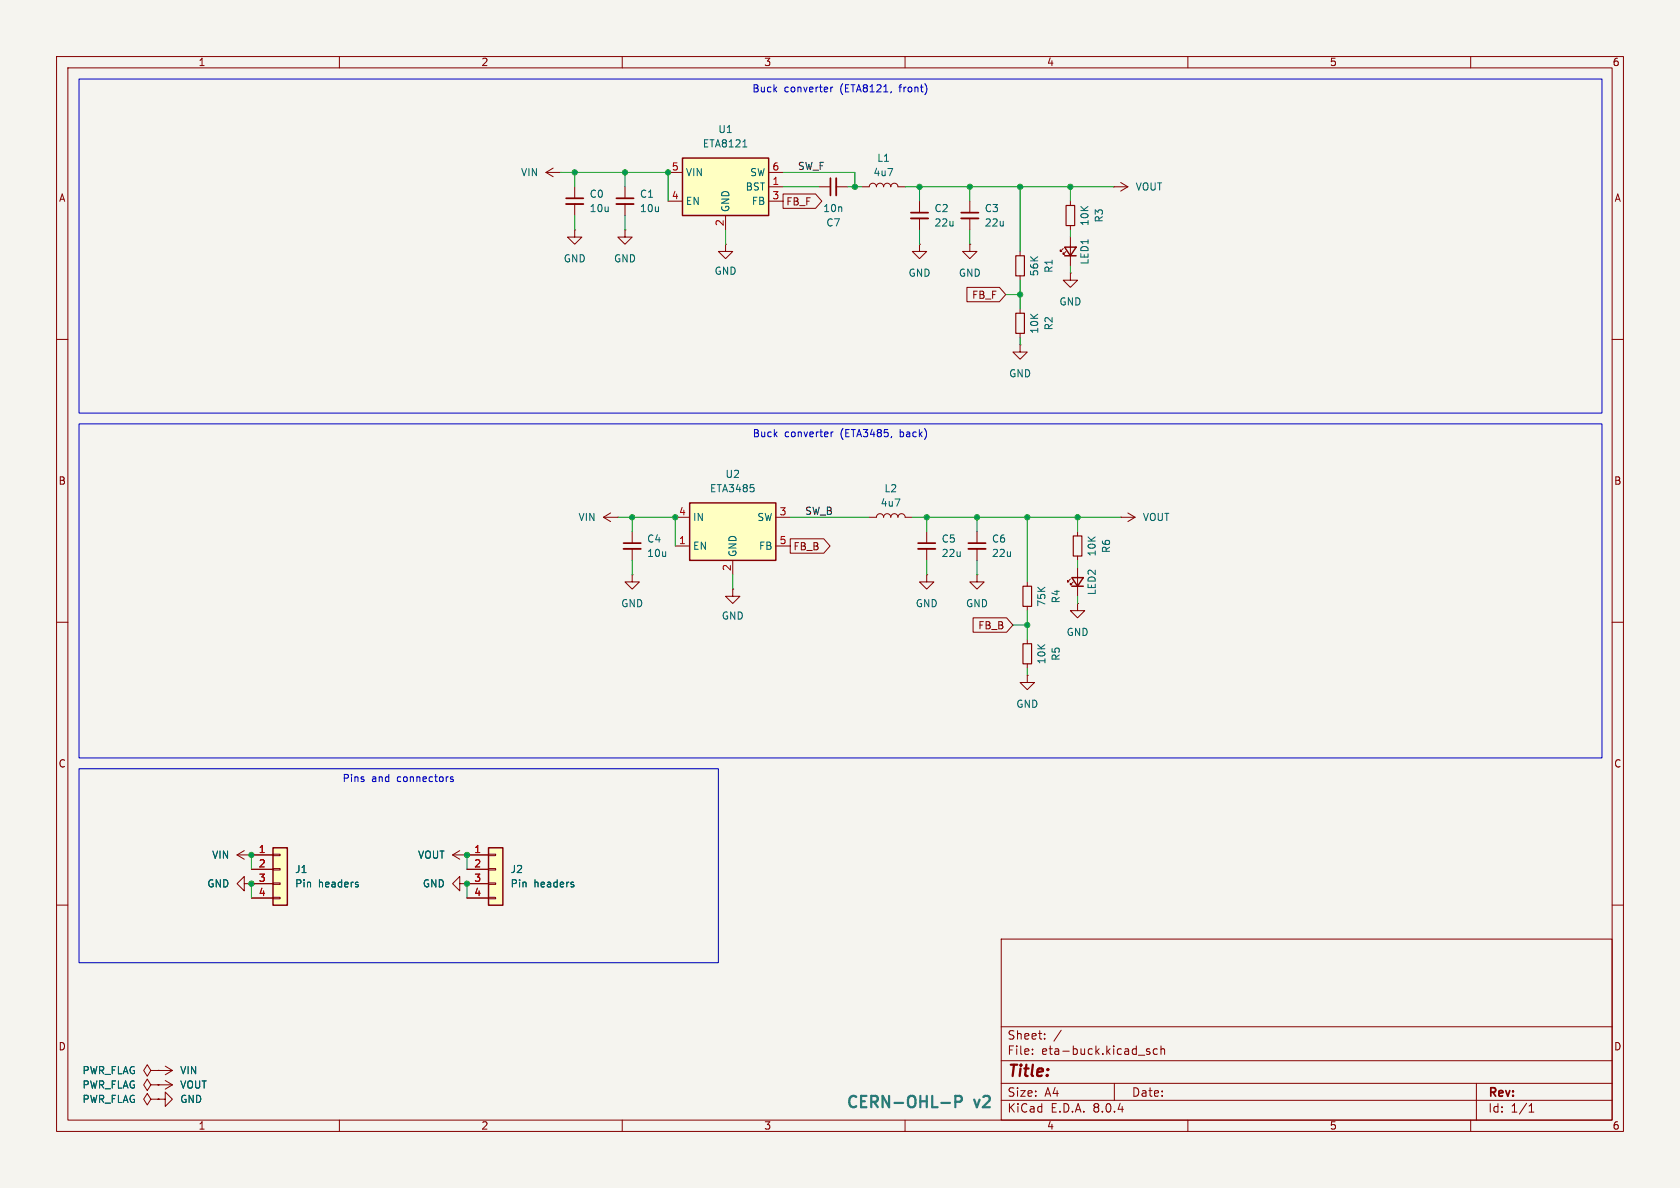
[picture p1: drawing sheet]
<svg xmlns="http://www.w3.org/2000/svg" width="297mm" height="210mm" viewBox="0 0 297 210" stroke-linecap="round" stroke-linejoin="round" font-family="sans-serif">
<path d="M0 0h297v210h-297z" fill="#f5f4ef" stroke="#f5f4ef" stroke-width=".18"/>
<g fill="none" stroke="#840000" stroke-width=".18">
<path d="M10 10h277v190h-277zM12 12h273v186h-273zM60 10v2M110 10v2M160 10v2M210 10v2M260 10v2M189.2 35.6v.7M189.2 39.9v.7M10 60h2M285 60h2M172.7 94v2"/>
<path d="M172.7 97v2.1M10 110h2M163.8 101.6v1.3h1.3l-1.3 1.2-1.2-1.2h1.2M163.8 101.6h.1M172.7 101.6v1.3h1.3l-1.3 1.2-1.3-1.2h1.3M172.7 101.6h.1M285 110h2M10 160h2M81.3 156.2v1.3l-1.3-1.3 1.3-1.3v1.3h1.2M82.5 156.2h.1M285 160h2M177 166h108v32h-108z"/>
<path d="M26.7 191.8l-.7-1-.6 1 .6 1 .7-1h1.2M26.7 189.2l-.7-1-.6 1 .6 1 .7-1h1.2M26.7 194.3l-.7-1-.6 1 .6 1 .7-1h1.2M27.9 191.8h.1M27.9 194.3h1.3v-1.3l1.3 1.3-1.3 1.3v-1.3M27.9 194.3h.1M27.9 189.2h.1M27.9 191.8h2.6M27.9 189.2h2.6M29.2 191l1.3 .8M29.2 188.5l1.3 .7M30.5 191.8l-1.3 .7"/>
<path d="M30.5 189.2l-1.3 .8M60 198v2M110 198v2M160 198v2M177 194.5h108M177 191.5h108M177 187.5h108M177 181.5h108M182.5 186.3v.1M182.5 185.5v.1M184.7 183.6v.1M184.7 182.8v.1"/>
<path d="M187.6 182.1l-1.3 2M197 191.5v3M203.2 185.5l-.3-.1-.2 .2v.2l.5 .2v.3h-.5M204.6 185.5l-.4-.1-.3 .3v.4l.1 .2h.6M205.2 185.5l.3-.1 .3 .1 .1 .9M205.2 184.9v1.5M210 198v2M260 198v2M261 191.5v6.5M270.3 196.6h.9M270.3 195.5l.4-.4v1.5"/>
</g>
<path d="M188.5 36.3h1.5v3.6h-1.5z" fill="none" stroke="#840000" stroke-width=".2"/>
<path d="M171.2 97h3" fill="none" stroke="#840000" stroke-width=".33"/>
<path d="M171.2 96h3" fill="none" stroke="#840000" stroke-width=".3"/>
<path d="M86.4 149.9h2.5v10.1h-2.5z" fill="#ffffc2"/>
<g fill="none" stroke="#840000" stroke-width=".18">
<path d="M171.4 43.2v1.3h1.3l-1.3 1.2-1.2-1.2h1.2M171.4 43.2h.1M111.8 94v2M111.8 97v2.1M163.8 94v2M163.8 97v2.1M111.8 101.6v1.3h1.2l-1.2 1.2-1.3-1.2h1.3M111.8 101.6h.1M129.5 104.1v1.3h1.3l-1.3 1.3-1.2-1.3h1.2M129.5 104.1h.1M80 151.1h6.4M80 151.1l1.3 .8"/>
<path d="M81.3 150.4l-1.3 .7M82.5 151.1h.1M82.5 153.7h3.9M82.5 156.2h3.9M82.5 158.8h3.9M86.4 158.6h1.2v.3h-1.2zM86.4 156.1h1.2v.2h-1.2zM86.4 153.5h1.2v.3h-1.2zM86.4 151h1.2v.3h-1.2z"/>
</g>
<path d="M86.4 149.9h2.5v10.1h-2.5z" fill="none" stroke="#840000" stroke-width=".25"/>
<path d="M101.3 156.4l.2 .1-.2 .3M101.3 155.9l.1 .1" fill="none" stroke="#006464" stroke-width=".18"/>
<path d="M110.2 97h3.1M162.3 97h3.1" fill="none" stroke="#840000" stroke-width=".33"/>
<path d="M110.2 96h3.1M162.3 96h3.1" fill="none" stroke="#840000" stroke-width=".3"/>
<path d="M48.3 149.9h2.5v10.1h-2.5z" fill="#ffffc2"/>
<g fill="none" stroke="#840000" stroke-width=".18">
<path d="M101.6 33v2.1M101.6 36.1v2M110.5 33v2.1M110.5 36.1v2M144.8 33h2M147.8 33h2.1M152.4 33h1.3a.64 .64 0 0 1 .6-.6 .64 .64 0 0 1 .6 .6 .64 .64 0 0 1 .7-.6 .64 .64 0 0 1 .6 .6 .64 .64 0 0 1 .6-.6 .64 .64 0 0 1 .7 .6 .64 .64 0 0 1 .6-.6 .64 .64 0 0 1 .6 .6h1.3M162.6 35.6v2M162.6 38.6v2M171.4 35.6v2M171.4 38.6v2M196.8 33h.1"/>
<path d="M196.8 33h2.6M198.1 32.3l1.3 .7M199.4 33l-1.3 .8M101.6 40.6v1.3h1.3l-1.3 1.3-1.3-1.3h1.3M101.6 40.6h.1M110.5 40.6v1.3h1.3l-1.3 1.3-1.3-1.3h1.3M110.5 40.6h.1M128.3 43.2v1.3h1.2l-1.2 1.2-1.3-1.2h1.3M128.3 43.2h.1M162.6 43.2v1.3h1.2l-1.2 1.2-1.3-1.2h1.3M162.6 43.2h.1M180.3 44.5v.7"/>
<path d="M180.3 48.8v.7M188 43.9l-.5 .6v-.3v.3h.2M188.5 44.5l-.5 .5v-.3v.3h.2M189.2 48.3v1.2h1.3l-1.3 1.3-1.2-1.3h1.2M189.2 48.3h.1M189.2 41.9v5.1M180.3 61v1.2h1.3l-1.3 1.3-1.2-1.3h1.2M180.3 61h.1M106.7 91.4h2.5M106.7 91.4l1.2 .8M107.9 90.7l-1.2 .7M109.2 91.4h.1"/>
<path d="M153.7 91.4h1.2a.64 .64 0 0 1 .7-.6 .64 .64 0 0 1 .6 .6 .64 .64 0 0 1 .6-.6 .64 .64 0 0 1 .7 .6 .64 .64 0 0 1 .6-.6 .64 .64 0 0 1 .6 .6 .64 .64 0 0 1 .7-.6 .64 .64 0 0 1 .6 .6h1.3M190.5 94v.7M190.5 98.3v.8M198.1 91.4h.1M198.1 91.4h2.6M199.4 90.7l1.3 .7M200.7 91.4l-1.3 .8M181.6 119.4v1.3h1.3l-1.3 1.2-1.3-1.2h1.3M181.6 119.4h.1M181.6 102.9v.7M181.6 107.2v.8M181.6 113v.8"/>
<path d="M181.6 117.3v.8M189.2 102.4l-.5 .5v-.3v.3h.3M189.7 102.9l-.5 .5v-.3v.3h.3M190.5 106.7v1.3h1.3l-1.3 1.2-1.3-1.2h1.3M190.5 106.7h.1M190.5 100.3v5.1M41.9 151.1h6.4M41.9 151.1l1.3 .8M43.2 156.2v1.3l-1.3-1.3 1.3-1.3v1.3h1.2M43.2 150.4l-1.3 .7M44.4 156.2h.1M44.4 151.1h.1"/>
<path d="M44.4 153.7h3.9M44.4 156.2h3.9M44.4 158.8h3.9M48.3 158.6h1.2v.3h-1.2zM48.3 156.1h1.2v.2h-1.2zM48.3 153.5h1.2v.3h-1.2zM48.3 151h1.2v.3h-1.2z"/>
</g>
<path d="M188.2 43.7h2l-1 1.5zM188.2 45.2h2M189.5 102.1h2l-1 1.5zM189.5 103.6h2M48.3 149.9h2.5v10.1h-2.5z" fill="none" stroke="#840000" stroke-width=".25"/>
<path d="M63.2 156.4l.2 .1-.2 .3M63.2 155.9l.1 .1" fill="none" stroke="#006464" stroke-width=".18"/>
<path d="M100.1 36.1h3M109 36.1h3M147.8 31.5v3M161 38.6h3.1M169.9 38.6h3.1" fill="none" stroke="#840000" stroke-width=".33"/>
<path d="M100.1 35.1h3M109 35.1h3M146.8 31.5v3M161 37.6h3.1M169.9 37.6h3.1" fill="none" stroke="#840000" stroke-width=".3"/>
<path d="M179.6 45.2h1.5v3.6h-1.5zM189.7 94.7h1.6v3.6h-1.6zM180.8 103.6h1.6v3.6h-1.6zM180.8 113.8h1.6v3.5h-1.6z" fill="none" stroke="#840000" stroke-width=".2"/>
<path d="M120.6 27.9h15.3v10.2h-15.3z" fill="#ffffc2"/>
<path d="M120.6 27.9h15.3v10.2h-15.3z" fill="none" stroke="#840000" stroke-width=".25"/>
<path d="M118.1 35.6h2.5M118.1 30.5h2.5M128.3 38.1v2.5M135.9 33h2.5M135.9 35.6h2.5M135.9 30.5h2.5M180.3 54.6v.8M180.3 58.9v.8" fill="none" stroke="#840000" stroke-width=".18"/>
<path d="M131.3 26h.7" fill="none" stroke="#006464" stroke-width=".18"/>
<path d="M179.6 55.4h1.5v3.5h-1.5z" fill="none" stroke="#840000" stroke-width=".2"/>
<path d="M121.9 88.9h15.3v10.2h-15.3z" fill="#ffffc2"/>
<path d="M121.9 88.9h15.3v10.2h-15.3z" fill="none" stroke="#840000" stroke-width=".25"/>
<g fill="none" stroke="#840000" stroke-width=".18">
<path d="M96.5 30.5l1.3 .7M96.5 30.5h2.6M97.8 29.7l-1.3 .8M99.1 30.5h.1M138.4 34.3h5.8l1.1 1.3-1.1 1.2h-5.8zM170.9 50.8h5.8l1.1 1.3-1.1 1.2h-5.8zM119.4 96.5h2.5M119.4 91.4h2.5M129.5 99.1v2.5M137.2 96.5h2.5M137.2 91.4h2.5M139.7 95.2h5.9l1.1 1.3-1.1 1.3h-5.9z"/>
<path d="M172 109.2h6l1.1 1.3-1.1 1.3h-6zM44.4 156.2h.1M44.4 151.1h.1M44.4 151.1h3.9M44.4 153.7h3.9M44.4 156.2h3.9M44.4 158.8h3.9M82.5 156.2h.1M82.5 151.1h.1M82.5 151.1h3.9M82.5 153.7h3.9M82.5 156.2h3.9"/>
<path d="M82.5 158.8h3.9M27.9 191.8h.1M27.9 194.3h.1M27.9 189.2h.1"/>
</g>
<path d="M166.4 195h1.5M168.9 194.8h.8a.54 .54 0 0 0 .4-.5 .54 .54 0 0 0-.4-.6h-.8v2" fill="none" stroke="#0099b0" stroke-width=".4"/>
<path d="M14 14h269.2v59h-269.2zM146.9 15.4v.8M147.2 15.4l-.3 .2M157.6 16.2l-.1 .2M14 74.9h269.2v59.1h-269.2zM146.9 76.4v.8M147.3 76.4l-.4 .2M157.6 77.1v.2M14 135.9h113v34.3h-113zM80.1 137.4l-.3-.1-.2 .2 .1 .2 .4 .1v.3h-.5" fill="none" stroke="#0000c2" stroke-width=".18"/>
<g fill="none" stroke="#009600" stroke-width=".18">
<path d="M99.1 30.5h19v5.1M101.6 30.5v2.5M101.6 38.1v2.5M110.5 30.5v2.5M110.5 38.1v2.5M138.4 33h6.4M138.4 30.5h12.7v2.5M149.9 33h2.5M160 33h36.8M162.6 33v2.6M171.4 33v2.6M180.3 33v11.5"/>
<path d="M189.2 33v2.6M128.3 40.6v2.6M162.6 40.6v2.6M171.4 40.6v2.6M177.8 52.1h2.5M180.3 49.5v5.1M180.3 59.7v1.3M189.2 40.6v1.3M189.2 47v1.3M109.2 91.4h10.2v5.1M111.8 91.4v2.6M111.8 99.1v2.5"/>
<path d="M139.7 91.4h14M161.3 91.4h36.8M163.8 91.4v2.6M163.8 99.1v2.5M172.7 91.4v2.6M172.7 99.1v2.5M181.6 91.4v11.5M190.5 91.4v2.6M190.5 99.1v1.2M129.5 101.6v2.5M179.1 110.5h2.5M181.6 108v5"/>
<path d="M181.6 118.1v1.3M190.5 105.4v1.3M44.4 151.1v2.6M44.4 156.2v2.6M82.5 151.1v2.6M82.5 156.2v2.6"/>
</g>
<path d="M63.2 156.4l.2 .1-.2 .3M63.2 155.9l.1 .1M101.3 156.4l.2 .1-.2 .3M101.3 155.9l.1 .1" fill="none" stroke="#006464" stroke-width=".18"/>
<g fill="#009600" stroke="#009600" stroke-width=".18">
<circle cx="189.2" cy="33" r=".46"/>
<circle cx="180.3" cy="33" r=".46"/>
<circle cx="171.4" cy="33" r=".46"/>
<circle cx="162.6" cy="33" r=".46"/>
<circle cx="190.5" cy="91.4" r=".46"/>
<circle cx="180.3" cy="52.1" r=".46"/>
<circle cx="151.1" cy="33" r=".46"/>
<circle cx="181.6" cy="91.4" r=".46"/>
<circle cx="163.8" cy="91.4" r=".46"/>
<circle cx="44.4" cy="156.2" r=".46"/>
<circle cx="181.6" cy="110.5" r=".46"/>
<circle cx="82.5" cy="151.1" r=".46"/>
<circle cx="82.5" cy="156.2" r=".46"/>
<circle cx="44.4" cy="151.1" r=".46"/>
<circle cx="110.5" cy="30.5" r=".46"/>
<circle cx="118.1" cy="30.5" r=".46"/>
<circle cx="101.6" cy="30.5" r=".46"/>
<circle cx="119.4" cy="91.4" r=".46"/>
<circle cx="111.8" cy="91.4" r=".46"/>
<circle cx="172.7" cy="91.4" r=".46"/>
</g>
<text font-size="2.8" fill="#840000" x="178" y="190.9">Title:</text>
<g font-size="2.8" fill="#0099b0">
<text x="149.4" y="196.4">CERN-OHL-P</text>
<text x="172.3" y="196.4">v2</text>
</g>
<g font-size="2.1" fill="#840000">
<text x="178" y="184">Sheet:</text>
<text x="178" y="186.7">File:</text>
<text x="184.1" y="186.7">eta-buck.kicad_sch</text>
<text x="178" y="196.9">KiCad</text>
<text x="178" y="194.1">Size:</text>
<text x="184.7" y="194.1">A4</text>
<text x="185.7" y="196.9">E.D.A.</text>
<text x="193.3" y="196.9">8.0.4</text>
<text x="200" y="194.1">Date:</text>
<text x="263" y="194.3">Rev:</text>
<text x="263" y="196.9">Id:</text>
<text x="267.1" y="196.9">1/1</text>
</g>
<g font-size="1.8" fill="#840000">
<text x="35" y="11.9">1</text>
<text x="85" y="11.9">2</text>
<text x="135" y="11.9">3</text>
<text x="185" y="11.9">4</text>
<text x="235" y="11.9">5</text>
<text x="285" y="11.9">6</text>
<text x="10.3" y="35.9">A</text>
<text x="285.3" y="35.9">A</text>
<text x="138.9" y="36.5">FB_F</text>
<text x="171.8" y="53">FB_F</text>
<text x="10.3" y="85.9">B</text>
<text x="285.3" y="85.9">B</text>
<text x="140.2" y="97.5">FB_B</text>
<text x="172.8" y="111.4">FB_B</text>
<text x="10.3" y="135.9">C</text>
<text x="285.3" y="135.9">C</text>
<text x="10.3" y="185.9">D</text>
<text x="285.3" y="185.9">D</text>
<text x="35" y="199.9">1</text>
<text x="85" y="199.9">2</text>
<text x="135" y="199.9">3</text>
<text x="185" y="199.9">4</text>
<text x="235" y="199.9">5</text>
<text x="285" y="199.9">6</text>
</g>
<g font-size="1.8" fill="#0000c2">
<text x="132.9" y="16.6">Buck</text>
<text x="138.6" y="16.6">converter</text>
<text x="148.6" y="16.6">(ETA8121,</text>
<text x="159.3" y="16.6">front)</text>
<text x="133" y="77.6">Buck</text>
<text x="138.7" y="77.6">converter</text>
<text x="148.7" y="77.6">(ETA3485,</text>
<text x="159.3" y="77.6">back)</text>
<text x="60.5" y="138.6">Pins</text>
<text x="65.7" y="138.6">and</text>
<text x="70.3" y="138.6">connectors</text>
</g>
<g font-size="1.8" fill="#006464">
<text x="126.9" y="23.7">U1</text>
<text x="124.1" y="26.3">ETA8121</text>
<text x="155" y="28.8">L1</text>
<text x="92" y="31.3">VIN</text>
<text x="104.1" y="35.2">C0</text>
<text x="113" y="35.2">C1</text>
<text x="121.2" y="31.3">VIN</text>
<text x="131.7" y="33.9">BST</text>
<text x="132.5" y="31.3">SW</text>
<text x="154.3" y="31.3">4u7</text>
<text x="200.7" y="33.9">VOUT</text>
<text x="104.1" y="37.7">10u</text>
<text x="113" y="37.7">10u</text>
<text x="121.2" y="36.4">EN</text>
<text x="129.1" y="37.6" transform="rotate(-90 129.1 37.6)">GND</text>
<text x="132.8" y="36.4">FB</text>
<text x="145.4" y="37.7">10n</text>
<text x="146" y="40.2">C7</text>
<text x="165.1" y="37.7">C2</text>
<text x="165.1" y="40.2">22u</text>
<text x="174" y="37.7">C3</text>
<text x="174" y="40.2">22u</text>
<text x="192.6" y="40" transform="rotate(-90 192.6 40)">10K</text>
<text x="195.2" y="39.4" transform="rotate(-90 195.2 39.4)">R3</text>
<text x="99.6" y="46.6">GND</text>
<text x="108.5" y="46.6">GND</text>
<text x="192.6" y="46.9" transform="rotate(-90 192.6 46.9)">LED1</text>
<text x="126.2" y="48.8">GND</text>
<text x="160.5" y="49.1">GND</text>
<text x="169.4" y="49.1">GND</text>
<text x="183.7" y="48.9" transform="rotate(-90 183.7 48.9)">56K</text>
<text x="186.3" y="48.3" transform="rotate(-90 186.3 48.3)">R1</text>
<text x="183.7" y="59.1" transform="rotate(-90 183.7 59.1)">10K</text>
<text x="186.3" y="58.5" transform="rotate(-90 186.3 58.5)">R2</text>
<text x="187.2" y="54.2">GND</text>
<text x="178.3" y="66.9">GND</text>
<text x="125.4" y="87.2">ETA3485</text>
<text x="128.2" y="84.7">U2</text>
<text x="155.6" y="89.8">4u7</text>
<text x="156.3" y="87.2">L2</text>
<text x="102.2" y="92.3">VIN</text>
<text x="122.4" y="92.3">IN</text>
<text x="133.8" y="92.3">SW</text>
<text x="201.9" y="92.3">VOUT</text>
<text x="114.3" y="96.1">C4</text>
<text x="114.3" y="98.7">10u</text>
<text x="122.4" y="97.4">EN</text>
<text x="130.4" y="98.6" transform="rotate(-90 130.4 98.6)">GND</text>
<text x="134.1" y="97.4">FB</text>
<text x="166.4" y="96.1">C5</text>
<text x="166.4" y="98.7">22u</text>
<text x="175.3" y="96.1">C6</text>
<text x="175.3" y="98.7">22u</text>
<text x="193.9" y="98.5" transform="rotate(-90 193.9 98.5)">10K</text>
<text x="196.4" y="97.9" transform="rotate(-90 196.4 97.9)">R6</text>
<text x="109.7" y="107.5">GND</text>
<text x="161.8" y="107.5">GND</text>
<text x="170.7" y="107.5">GND</text>
<text x="185" y="107.4" transform="rotate(-90 185 107.4)">75K</text>
<text x="187.6" y="106.8" transform="rotate(-90 187.6 106.8)">R4</text>
<text x="193.9" y="105.3" transform="rotate(-90 193.9 105.3)">LED2</text>
<text x="127.5" y="109.7">GND</text>
<text x="188.5" y="112.6">GND</text>
<text x="185" y="117.5" transform="rotate(-90 185 117.5)">10K</text>
<text x="187.6" y="116.9" transform="rotate(-90 187.6 116.9)">R5</text>
<text x="179.6" y="125.3">GND</text>
<text x="37.4" y="152">VIN</text>
<text x="52.1" y="154.5">J1</text>
<text x="73.8" y="152">VOUT</text>
<text x="90.2" y="154.5">J2</text>
<text x="36.6" y="157.1">GND</text>
<text x="52.1" y="157.1">Pin</text>
<text x="56.3" y="157.1">headers</text>
<text x="74.7" y="157.1">GND</text>
<text x="90.2" y="157.1">Pin</text>
<text x="94.4" y="157.1">headers</text>
<text x="14.5" y="190.1">PWR_FLAG</text>
<text x="31.8" y="190.1">VIN</text>
<text x="14.5" y="192.6">PWR_FLAG</text>
<text x="14.5" y="195.2">PWR_FLAG</text>
<text x="31.8" y="195.2">GND</text>
<text x="31.8" y="192.6">VOUT</text>
</g>
<g font-size="1.8" fill="#a90000">
<text x="118.7" y="35.3">4</text>
<text x="118.7" y="30.2">5</text>
<text x="136.5" y="32.8">1</text>
<text x="136.5" y="35.3">3</text>
<text x="136.5" y="30.2">6</text>
<text x="128" y="40.1" transform="rotate(-90 128 40.1)">2</text>
<text x="119.9" y="91.2">4</text>
<text x="137.7" y="91.2">3</text>
<text x="119.9" y="96.3">1</text>
<text x="129.3" y="101" transform="rotate(-90 129.3 101)">2</text>
<text x="137.7" y="96.3">5</text>
<text x="45.6" y="150.9">1</text>
<text x="45.6" y="153.4">2</text>
<text x="45.6" y="156">3</text>
<text x="83.7" y="150.9">1</text>
<text x="83.7" y="153.4">2</text>
<text x="83.7" y="156">3</text>
<text x="45.6" y="158.5">4</text>
<text x="83.7" y="158.5">4</text>
</g>
<g font-size="1.8" fill="#0f0f0f">
<text x="141" y="30.1">SW_F</text>
<text x="142.2" y="91.1">SW_B</text>
</g>
</svg>
